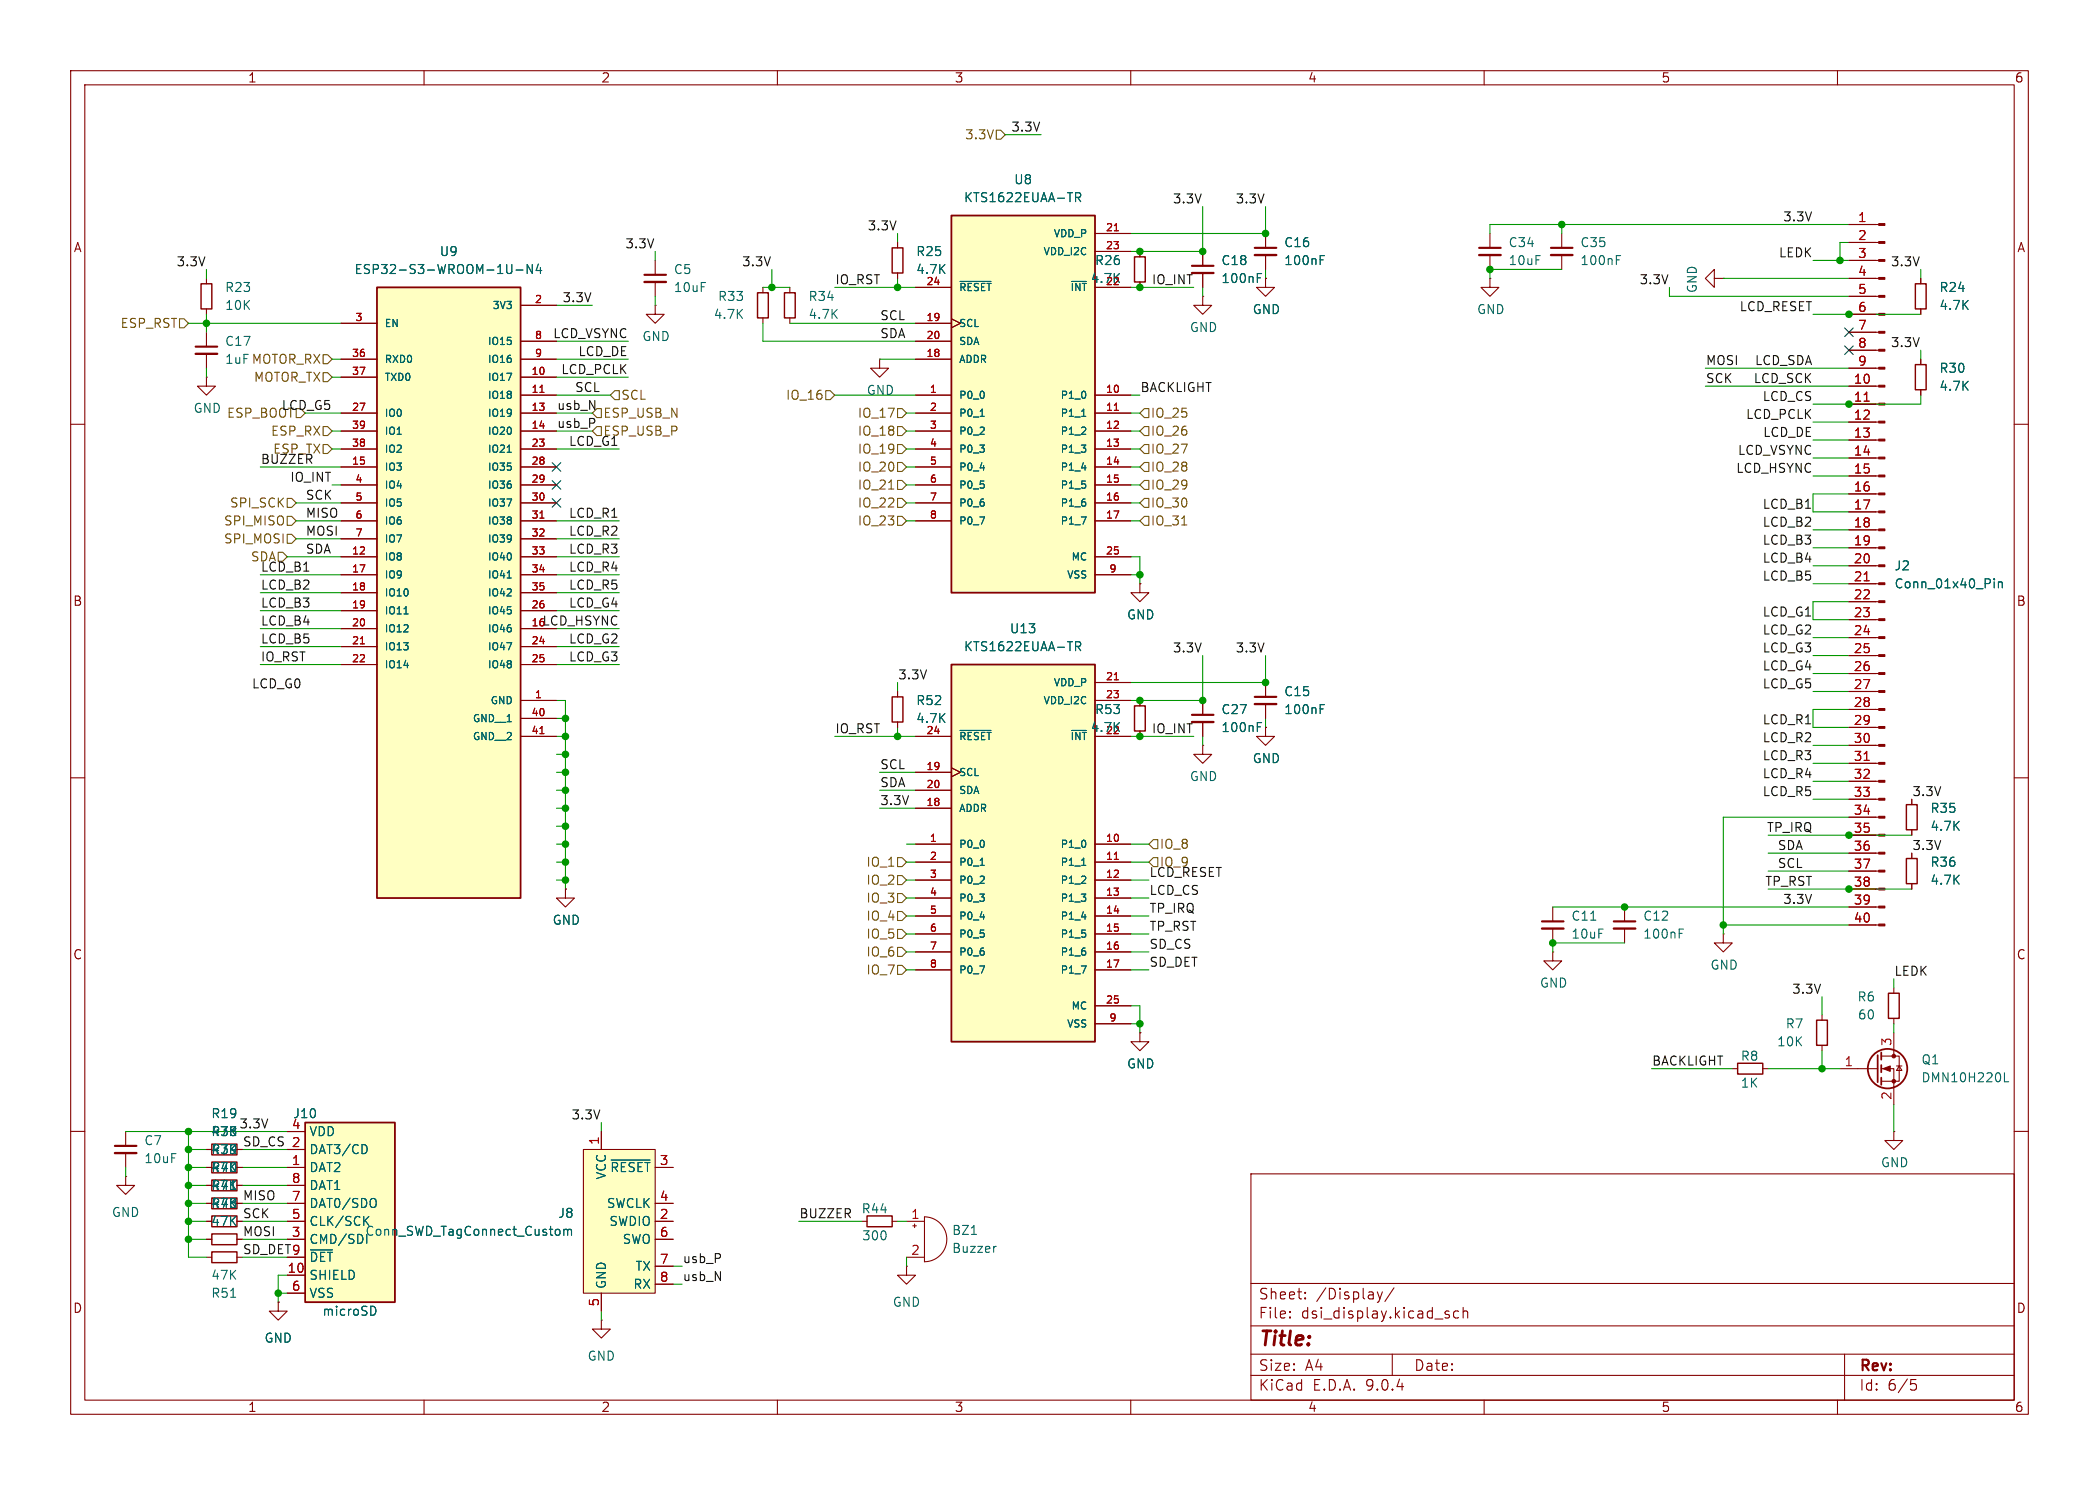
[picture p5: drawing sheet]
<svg xmlns="http://www.w3.org/2000/svg" width="297mm" height="210mm" viewBox="0 0 297 210" stroke-linecap="round" stroke-linejoin="round" font-family="sans-serif">
<g fill="none" stroke="#840000" stroke-width=".15">
<path d="M10 10h277v190h-277zM12 12h273v186h-273zM60 10v2M110 10v2M160 10v2M210 10v2M260 10v2M29.2 39.4v.7M92.7 36.8v2.1M92.7 39.9v2M179.1 39.4v1.2h1.2l-1.2 1.3-1.3-1.3h1.3M179.1 39.4h.1"/>
<path d="M179.1 33v2.1M179.1 36.1v2M29.2 43.7v.8M170.2 41.9v1.3h1.2l-1.2 1.3-1.3-1.3h1.3M170.2 41.9h.1M10 60h2M285 60h2M10 110h2M285 110h2M229.9 128.3v2M229.9 131.3v2.1M243.8 132.1v1.3h1.3l-1.3 1.2-1.2-1.2h1.2"/>
<path d="M243.8 132.1h.1M10 160h2M29.2 170.2h.8M29.2 177.8h.8M33.5 170.2h.8M33.5 177.8h.8M177 166h108v32h-108zM285 160h2M60 198v2M110 198v2M160 198v2M177 194.5h108"/>
<path d="M177 191.5h108M177 187.5h108M177 181.5h108M182.5 186.3h.1l-.1 .1M182.5 186.3v.1M182.5 185.5v.1M182.5 185.5h.1l-.1 .1M184.7 183.6v.1M184.7 183.6h-.1l.1 .1M184.7 182.8v.1M184.7 182.8h-.1l.1 .1M194.9 182.7l.3 1"/>
<path d="M195.2 183.7l-.1 .4-.2 .1M195.6 182.7l-.4 1M197 191.5v3M197.2 182.1l-1.2 2M204.7 185.9l.3 .1 .1 .2-.2 .2h-.3M204.7 185.4l.3 .1M206.4 185.5l-.4-.1-.3 .3v.4l.1 .2 .2 .1 .4-.1M207 185.5a.37 .37 0 0 1 .7 .1v.8M207 184.9v1.5M210 198v2M260 198v2M261 191.5v6.5"/>
<path d="M270.4 195.1h.7M270.5 195.7h.4l.3 .3v.3l-.2 .2-.5 .1"/>
</g>
<path d="M91.2 38.9h3M177.5 35.1h3.1M228.3 130.3h3.1" fill="none" stroke="#840000" stroke-width=".3"/>
<path d="M91.2 39.9h3M177.5 36.1h3.1M228.3 131.3h3.1" fill="none" stroke="#840000" stroke-width=".33"/>
<path d="M186.8 36.8h.4M186.8 36.1h.6M237.6 132h.4M237.6 131.4h.6M32.6 183.5h.8" fill="none" stroke="#006464" stroke-width=".15"/>
<path d="M28.4 40.1h1.6v3.6h-1.6zM30 169.4h3.5v1.5h-3.5zM30 177h3.5v1.6h-3.5z" fill="none" stroke="#840000" stroke-width=".2"/>
<path d="M134.6 94h20.3v53.3h-20.3z" fill="#ffffc2"/>
<path d="M134.6 94h20.3v53.3h-20.3z" fill="none" stroke="#840000" stroke-width=".25"/>
<g fill="none" stroke="#840000" stroke-width=".15">
<path d="M261.6 31.8h4.2M261.6 34.3h4.2M261.6 36.8h4.2M261.6 39.4h4.2M261.6 41.9h4.2M261.6 44.5h4.2M261.6 47h4.2M261.6 49.5h4.2M261.6 52.1h4.2M261.6 54.6h4.2M261.6 57.2h4.2M261.6 59.7h4.2"/>
<path d="M261.6 62.2h4.2M261.6 64.8h4.2M261.6 67.3h4.2M261.6 69.9h4.2M261.6 72.4h4.2M261.6 74.9h4.2M261.6 77.5h4.2M127 97.8v.8M154.9 96.5h5.1M154.9 99.1h5.1M261.6 80h4.2M261.6 82.6h4.2"/>
<path d="M261.6 85.1h4.2M261.6 87.6h4.2M261.6 90.2h4.2M261.6 92.7h4.2M261.6 95.3h4.2M261.6 97.8h4.2M127 102.1v.8M129.5 104.1h5.1M129.5 109.2h5.1M129.5 111.8h5.1M129.5 114.3h5.1M129.5 119.4h5.1"/>
<path d="M134.6 108.6l1.3 .6-1.3 .7M154.9 104.1h5.1M154.9 119.4h5.1M261.6 100.3h4.2M261.6 102.9h4.2M261.6 105.4h4.2M261.6 108h4.2M261.6 110.5h4.2M261.6 113h4.2M261.6 115.6h4.2M261.6 118.1h4.2M129.5 121.9h5.1"/>
<path d="M129.5 124.5h5.1M129.5 127h5.1M129.5 129.5h5.1M129.5 132.1h5.1M129.5 134.6h5.1M129.5 137.2h5.1M154.9 121.9h5.1M154.9 124.5h5.1M154.9 127h5.1M154.9 129.5h5.1M154.9 132.1h5.1M154.9 134.6h5.1"/>
<path d="M154.9 137.2h5.1M219.7 134.6v1.3h1.3l-1.3 1.3-1.3-1.3h1.3M219.7 134.6h.1M219.7 128.3v2M219.7 131.3v2.1M261.6 120.7h4.2M261.6 123.2h4.2M261.6 125.7h4.2M261.6 128.3h4.2M261.6 130.8h4.2M154.9 142.2h5.1M154.9 144.8h5.1"/>
<path d="M245.1 151.1h.8M249.4 151.1h.8M257.8 143.5v.8M257.8 147.8v.8M17.8 160v2.1M17.8 163.1v2M29.2 162.6h.8M33.5 162.6h.8"/>
</g>
<path d="M152.2 91.4h.6l.1-.2v-.3l-.2-.2h-.5v1.3M152.5 91.4l.4 .6M282.2 81.9v.1M282.2 82.3v.8M282.8 82.3v.8M282.8 82.4l.2-.1h.3v.8M135.8 103.3h4.4M151.6 103.3h2.1M138.7 122.4h.6M153 122.4h.6M225.1 130.1h.7" fill="none" stroke="#006464" stroke-width=".15"/>
<path d="M263.8 56.7h.7M157.7 96.1h.6M263.8 82.1h.7M263.8 107.5h.7M157.7 121.5h.6" fill="none" stroke="#a90000" stroke-width=".15"/>
<path d="M126.2 98.6h1.6v3.5h-1.6zM245.9 150.4h3.5v1.5h-3.5zM257 144.3h1.6v3.5h-1.6zM30 161.8h3.5v1.5h-3.5z" fill="none" stroke="#840000" stroke-width=".2"/>
<path d="M218.2 130.3h3M16.3 162.1h3" fill="none" stroke="#840000" stroke-width=".3"/>
<path d="M218.2 131.3h3M16.3 163.1h3" fill="none" stroke="#840000" stroke-width=".33"/>
<g fill="#840000" stroke="#840000" stroke-width=".15">
<path d="M265.8 31.6h.9v.3h-.9z"/>
<path d="M265.8 34.2h.9v.2h-.9z"/>
<path d="M265.8 36.7h.9v.3h-.9z"/>
<path d="M265.8 39.2h.9v.3h-.9z"/>
<path d="M265.8 41.8h.9v.2h-.9z"/>
<path d="M265.8 44.3h.9v.3h-.9z"/>
<path d="M265.8 46.9h.9v.2h-.9z"/>
<path d="M265.8 49.4h.9v.3h-.9z"/>
<path d="M265.8 51.9h.9v.3h-.9z"/>
<path d="M265.8 54.5h.9v.2h-.9z"/>
<path d="M265.8 57h.9v.3h-.9z"/>
<path d="M265.8 59.6h.9v.2h-.9z"/>
<path d="M265.8 62.1h.9v.3h-.9z"/>
<path d="M265.8 64.6h.9v.3h-.9z"/>
<path d="M265.8 67.2h.9v.2h-.9z"/>
<path d="M265.8 69.7h.9v.3h-.9z"/>
<path d="M265.8 72.3h.9v.2h-.9z"/>
<path d="M265.8 74.8h.9v.3h-.9z"/>
<path d="M265.8 77.3h.9v.3h-.9z"/>
<path d="M265.8 79.9h.9v.2h-.9z"/>
<path d="M265.8 82.4h.9v.3h-.9z"/>
<path d="M265.8 85h.9v.2h-.9z"/>
<path d="M265.8 87.5h.9v.3h-.9z"/>
<path d="M265.8 90h.9v.3h-.9z"/>
<path d="M265.8 92.6h.9v.2h-.9z"/>
<path d="M265.8 95.1h.9v.3h-.9z"/>
<path d="M265.8 97.7h.9v.2h-.9z"/>
<path d="M265.8 100.2h.9v.3h-.9z"/>
<path d="M265.8 102.7h.9v.3h-.9z"/>
<path d="M265.8 105.3h.9v.2h-.9z"/>
<path d="M265.8 107.8h.9v.3h-.9z"/>
<path d="M265.8 110.4h.9v.2h-.9z"/>
<path d="M265.8 112.9h.9v.3h-.9z"/>
<path d="M265.8 115.4h.9v.3h-.9z"/>
<path d="M265.8 118h.9v.2h-.9z"/>
<path d="M265.8 120.5h.9v.3h-.9z"/>
<path d="M265.8 123.1h.9v.2h-.9z"/>
<path d="M265.8 125.6h.9v.3h-.9z"/>
<path d="M265.8 128.1h.9v.3h-.9z"/>
<path d="M265.8 130.7h.9v.2h-.9z"/>
</g>
<path d="M82.5 162.6h10.2v20.3h-10.2z" fill="#ffffc2"/>
<g fill="none" stroke="#840000" stroke-width=".15">
<path d="M29.2 53.3v1.3h1.3l-1.3 1.3-1.3-1.3h1.3M29.2 53.3h.1M29.2 47v2M29.2 50v2.1M92.7 43.2v1.3h1.3l-1.3 1.2-1.3-1.2h1.3M92.7 43.2h.1M107.9 40.6v.8M107.9 45v.7M161.3 82.6v1.2h1.3l-1.3 1.3-1.3-1.3h1.3M161.3 82.6h.1M161.3 99.1v.7M161.3 103.4v.7"/>
<path d="M270.5 113v.8M270.5 117.3v.8M80 125.7v1.3h1.3l-1.3 1.3-1.3-1.3h1.3M80 125.7h.1M268 139.7v.8M270.5 120.7v.7M270.5 125v.7M260.3 151.1h5.4M266.2 149.4h2.5v3.5h-2.5M266.2 151.1h1.8v5.1M268 144v.8M268 146.1v3.3"/>
<path d="M268.4 150.7h.7M268.7 150.7l.4 .7h-.7zM17.8 166.4v1.2h1.2l-1.2 1.3-1.3-1.3h1.3M17.8 166.4h.1M29.2 172.7h.8M29.2 175.3h.8M29.2 167.6h.8M33.5 172.7h.8M33.5 175.3h.8M33.5 167.6h.8M82.5 162.6h10.2v20.3h-10.2zM85.1 160v2.6"/>
<path d="M92.7 165.1h2.5M92.7 170.2h2.5M92.7 172.7h2.5M92.7 175.3h2.5M92.7 179.1h2.5M268 160v1.3h1.2l-1.2 1.3-1.3-1.3h1.3M268 160h.1M85.1 186.7v1.3h1.3l-1.3 1.2-1.3-1.2h1.3M85.1 186.7h.1M85.1 182.9v2.5M92.7 181.6h2.5"/>
</g>
<path d="M283.6 151.7v1.3h.6M79.1 173.9l.1 .2v.4l-.1 .1M79.8 174l.3-.2 .2 .2M79.8 173.8v.9M80.3 174l.2-.2 .3 .1 .1 .8M80.3 174v.7M86.5 164.1h5.5" fill="none" stroke="#006464" stroke-width=".15"/>
<path d="M107.2 41.4h1.5v3.6h-1.5zM160.5 99.8h1.6v3.6h-1.6zM269.7 113.8h1.6v3.5h-1.6zM269.7 121.4h1.6v3.6h-1.6zM267.2 140.5h1.5v3.5h-1.5zM30 172h3.5v1.5h-3.5zM30 174.5h3.5v1.5h-3.5zM30 166.9h3.5v1.5h-3.5z" fill="none" stroke="#840000" stroke-width=".2"/>
<g fill="none" stroke="#840000" stroke-width=".25">
<path d="M265.7 149.2v3.8M266.2 148.8v1.1M266.2 150.6v1M266.2 152.4v1"/>
<circle cx="267.1" cy="151.1" r="2.79"/>
</g>
<g fill="#840000" stroke="#840000" stroke-width=".15">
<path d="M266.4 151.1l1.1-.4v.8z"/>
<circle cx="268" cy="149.4" r=".25"/>
<circle cx="268" cy="152.9" r=".25"/>
</g>
<path d="M27.7 49h3" fill="none" stroke="#840000" stroke-width=".3"/>
<path d="M27.7 50h3" fill="none" stroke="#840000" stroke-width=".33"/>
<path d="M43.2 158.8h12.7v25.4h-12.7z" fill="#ffffc2"/>
<path d="M43.2 158.8h12.7v25.4h-12.7z" fill="none" stroke="#840000" stroke-width=".25"/>
<g fill="none" stroke="#840000" stroke-width=".15">
<path d="M127 34.3v.8M127 38.6v.8M242.6 39.4v-1.3l-1.3 1.3 1.3 1.2v-1.2h1.2M243.8 39.4h.1M271.8 39.4v.7M111.8 40.6v.8M111.8 45v.7M124.5 50.8v1.3h1.2l-1.2 1.2-1.3-1.2h1.3M124.5 50.8h.1M271.8 43.7v.8M179.1 96.5v2.1M179.1 99.6v2"/>
<path d="M40.6 160h2.6M40.6 162.6h2.6M40.6 165.1h2.6M40.6 167.6h2.6M40.6 170.2h2.6M40.6 172.7h2.6M40.6 175.3h2.6M40.6 177.8h2.6M121.9 172.7h.8M126.2 172.7h.8M128.3 179.1v1.2h1.2l-1.2 1.3-1.3-1.3h1.3M128.3 179.1h.1"/>
<path d="M128.3 172.7h2.5M128.3 177.8h2.5M129.2 173.4h.5M129.4 173.1v.5M130.8 172.1a3.2 3.2 0 0 1 3.2 3.2 3.2 3.2 0 0 1-3.2 3.1zM39.4 184.2v1.2h1.2l-1.2 1.3-1.3-1.3h1.3M39.4 184.2h.1M40.6 180.3h2.6M40.6 182.9h2.6"/>
</g>
<path d="M186.8 99.6h.6M186.8 100.3h.4M43.9 176.8h3.1M51.7 172.6l.5 .7M51.7 161.9l.3 .5-.1 .4-.2 .3M52.2 172l-.7 .8M53 169.6a.9 .9 0 0 1 0 1.1M137.5 174.6h.7M141 176.3h-.3M52.8 184.7a.68 .68 0 0 1 .4 .7 .68 .68 0 0 1-.4 .6" fill="none" stroke="#006464" stroke-width=".15"/>
<path d="M126.2 35.1h1.6v3.5h-1.6zM111 41.4h1.5v3.6h-1.5zM271 40.1h1.5v3.6h-1.5zM122.7 172h3.5v1.5h-3.5z" fill="none" stroke="#840000" stroke-width=".2"/>
<path d="M177.5 98.6h3.1" fill="none" stroke="#840000" stroke-width=".3"/>
<path d="M177.5 99.6h3.1" fill="none" stroke="#840000" stroke-width=".33"/>
<path d="M134.6 30.5h20.3v53.3h-20.3z" fill="#ffffc2"/>
<path d="M134.6 30.5h20.3v53.3h-20.3z" fill="none" stroke="#840000" stroke-width=".25"/>
<g fill="none" stroke="#840000" stroke-width=".15">
<path d="M154.9 33h5.1M154.9 35.6h5.1M210.8 39.4v1.2h1.3l-1.3 1.3-1.3-1.3h1.3M210.8 39.4h.1M210.8 33v2.1M210.8 36.1v2M221 33v2.1M221 36.1v2M129.5 40.6h5.1M129.5 45.7h5.1M129.5 48.3h5.1M129.5 50.8h5.1"/>
<path d="M129.5 55.9h5.1M129.5 58.4h5.1M134.6 45.1l1.3 .6-1.3 .7M154.9 40.6h5.1M154.9 55.9h5.1M154.9 58.4h5.1M129.5 61h5.1M129.5 63.5h5.1M129.5 66h5.1M129.5 68.6h5.1M129.5 71.1h5.1M129.5 73.7h5.1"/>
<path d="M154.9 61h5.1M154.9 63.5h5.1M154.9 66h5.1M154.9 68.6h5.1M154.9 71.1h5.1M154.9 73.7h5.1M154.9 78.7h5.1M154.9 81.3h5.1M170.2 105.4v1.3h1.2l-1.2 1.3-1.3-1.3h1.3M170.2 105.4h.1M179.1 102.9v1.2h1.2l-1.2 1.3-1.3-1.3h1.3M179.1 102.9h.1"/>
<path d="M161.3 146.1v1.2h1.3l-1.3 1.3-1.3-1.3h1.3M161.3 146.1h.1"/>
</g>
<path d="M135.8 39.8h4.4M151.6 39.8h2.1M152.2 27.9h.6l.1-.2v-.3l-.2-.2h-.5v1.3M152.5 27.9l.4 .6M228.7 36.8h.4M228.7 36.1h.6M138.7 58.9h.6M153 58.9h.6" fill="none" stroke="#006464" stroke-width=".15"/>
<path d="M157.7 32.6h.6M157.7 58h.6" fill="none" stroke="#a90000" stroke-width=".15"/>
<path d="M209.3 35.1h3M219.5 35.1h3" fill="none" stroke="#840000" stroke-width=".3"/>
<path d="M209.3 36.1h3M219.5 36.1h3" fill="none" stroke="#840000" stroke-width=".33"/>
<path d="M53.3 40.6h20.4v86.4h-20.4z" fill="#ffffc2"/>
<path d="M53.3 40.6h20.4v86.4h-20.4z" fill="none" stroke="#840000" stroke-width=".25"/>
<g fill="none" stroke="#840000" stroke-width=".15">
<path d="M127 34.3v.8M127 38.6v.8M154.9 33h5.1M154.9 35.6h5.1M161.3 35.6v.7M161.3 39.9v.7M170.2 35.6v2M170.2 38.6v2M179.1 39.4h.1M179.1 33v2.1M179.1 36.1v2M261.6 31.8h3.8"/>
<path d="M261.6 34.3h3.8M261.6 36.8h3.8M261.6 39.4h3.8M271.8 39.4v.7M48.3 45.7h5M48.3 50.8h5M48.3 53.3h5M48.3 58.4h5M73.7 50.8h5M73.7 53.3h5M73.7 58.4h5M73.7 43.2h5"/>
<path d="M73.7 48.3h5M73.7 55.9h5M129.5 45.7h5.1M129.5 50.8h5.1M129.5 58.4h5.1M129.5 48.3h5.1M129.5 55.9h5.1M129.5 40.6h5.1M134.6 45.1l1.3 .6-1.3 .7M154.9 58.4h5.1M154.9 55.9h5.1M154.9 40.6h5.1"/>
<path d="M261.6 41.9h3.8M261.6 44.5h3.8M261.6 47h3.8M261.6 49.5h3.8M261.6 52.1h3.8M261.6 54.6h3.8M261.6 57.2h3.8M261.6 59.7h3.8M271.8 43.7v.8M271.8 50.8v.8M271.8 55.1v.8M48.3 61h5"/>
<path d="M48.3 63.5h5M48.3 66h5M48.3 68.6h5M48.3 71.1h5M48.3 73.7h5M48.3 76.2h5M48.3 78.7h5M73.7 61h5M73.7 63.5h5M73.7 66h5M73.7 68.6h5M73.7 71.1h5"/>
<path d="M73.7 73.7h5M73.7 76.2h5M73.7 78.7h5M129.5 61h5.1M129.5 63.5h5.1M129.5 66h5.1M129.5 68.6h5.1M129.5 71.1h5.1M129.5 73.7h5.1M154.9 61h5.1M154.9 63.5h5.1M154.9 66h5.1"/>
<path d="M154.9 68.6h5.1M154.9 71.1h5.1M154.9 73.7h5.1M154.9 78.7h5.1M261.6 62.2h3.8M261.6 64.8h3.8M261.6 67.3h3.8M261.6 69.9h3.8M261.6 72.4h3.8M261.6 74.9h3.8M261.6 77.5h3.8M48.3 81.3h5"/>
<path d="M48.3 83.8h5M48.3 86.4h5M48.3 88.9h5M48.3 91.4h5M48.3 94h5M73.7 81.3h5M73.7 83.8h5M73.7 86.4h5M73.7 88.9h5M73.7 91.4h5M73.7 94h5M73.7 99.1h5"/>
<path d="M127 97.8v.8M154.9 81.3h5.1M154.9 99.1h5.1M154.9 96.5h5.1M161.3 82.6h.1M161.3 99.1v.7M170.2 99.1v2M179.1 96.5v2.1M179.1 99.6v2M261.6 80h3.8M261.6 82.6h3.8M261.6 85.1h3.8"/>
<path d="M261.6 87.6h3.8M261.6 90.2h3.8M261.6 92.7h3.8M261.6 95.3h3.8M261.6 97.8h3.8M73.7 101.6h5M73.7 104.1h5M127 102.1v.8M129.5 104.1h5.1M129.5 109.2h5.1M129.5 111.8h5.1M129.5 114.3h5.1"/>
<path d="M129.5 119.4h5.1M134.6 108.6l1.3 .6-1.3 .7M154.9 104.1h5.1M154.9 119.4h5.1M161.3 103.4v.7M170.2 102.1v2M179.1 102.9h.1M261.6 100.3h3.8M261.6 102.9h3.8M261.6 105.4h3.8M261.6 108h3.8M261.6 110.5h3.8"/>
<path d="M261.6 113h3.8M261.6 115.6h3.8M261.6 118.1h3.8M270.5 113v.8M270.5 117.3v.8M80 125.7h.1M129.5 121.9h5.1M129.5 124.5h5.1M129.5 127h5.1M129.5 129.5h5.1M129.5 132.1h5.1M129.5 134.6h5.1"/>
<path d="M129.5 137.2h5.1M154.9 121.9h5.1M154.9 124.5h5.1M154.9 127h5.1M154.9 129.5h5.1M154.9 132.1h5.1M154.9 134.6h5.1M154.9 137.2h5.1M261.6 120.7h3.8M261.6 123.2h3.8M261.6 125.7h3.8M261.6 128.3h3.8"/>
<path d="M261.6 130.8h3.8M270.5 120.7v.7M270.5 125v.7M154.9 142.2h5.1M154.9 144.8h5.1M161.3 146.1h.1M29.2 165.1h.8M29.2 170.2h.8M29.2 172.7h.8M29.2 175.3h.8M29.2 162.6h.8M29.2 167.6h.8"/>
<path d="M33.5 165.1h.8M33.5 170.2h.8M33.5 172.7h.8M33.5 175.3h.8M33.5 162.6h.8M33.5 167.6h.8M40.6 165.1h2.6M40.6 170.2h2.6M40.6 172.7h2.6M40.6 175.3h2.6M40.6 160h2.6M40.6 162.6h2.6"/>
<path d="M40.6 167.6h2.6M40.6 177.8h2.6M85.1 160v2.6M92.7 165.1h2.5M92.7 170.2h2.5M92.7 172.7h2.5M92.7 175.3h2.5M92.7 179.1h2.5M39.4 184.2h.1M40.6 180.3h2.6M40.6 182.9h2.6M85.1 182.9v2.5"/>
<path d="M92.7 181.6h2.5"/>
</g>
<g fill="none" stroke="#006464" stroke-width=".15">
<path d="M72.4 37.4v1l-.1 .2M73 38.2h1M75.3 37.4v1.3l-.7-1.3v1.3M76.2 37.3l-.3 1h.8M76.5 37.8v.9M135.8 39.8h4.4M151.6 39.8h2.1M152.2 27.9h.6l.1-.2v-.3l-.2-.2h-.5v1.3M152.5 27.9l.4 .6M177.9 39.3h.4M177.9 38.7h.6M186.8 36.8h.4"/>
<path d="M186.8 36.1h.6M138.7 58.9h.6M153 58.9h.6M71.8 64h.6M57.2 86.8h.5M71.8 81.7h.6M152.2 91.4h.6l.1-.2v-.3l-.2-.2h-.5v1.3M152.5 91.4l.4 .6M186.8 99.6h.6M282.2 81.9v.1M282.2 82.3v.8M282.8 82.3v.8"/>
<path d="M282.8 82.4l.2-.1h.3v.8M135.8 103.3h4.4M151.6 103.3h2.1M177.9 102.8h.4M177.9 102.2h.6M186.8 100.3h.4M138.7 122.4h.6M153 122.4h.6M43.9 176.8h3.1M51.7 172.6l.5 .7M51.7 161.9l.3 .5-.1 .4-.2 .3M52.2 172l-.7 .8"/>
<path d="M53 169.6a.9 .9 0 0 1 0 1.1M79.1 173.9l.1 .2v.4l-.1 .1M79.8 174l.3-.2 .2 .2M79.8 173.8v.9M80.3 174l.2-.2 .3 .1 .1 .8M80.3 174v.7M86.5 164.1h5.5M52.8 184.7a.68 .68 0 0 1 .4 .7 .68 .68 0 0 1-.4 .6"/>
</g>
<path d="M157.7 32.6h.6M76.4 55.5h.6M157.7 58h.6M263.8 56.7h.7M76.4 73.3h.6M51 91.1h.6M157.7 96.1h.6M263.8 82.1h.7M76.4 103.8h.6M263.8 107.5h.7M157.7 121.5h.6" fill="none" stroke="#a90000" stroke-width=".15"/>
<path d="M160.5 36.3h1.6v3.6h-1.6zM271 51.6h1.5v3.5h-1.5zM30 164.3h3.5v1.6h-3.5z" fill="none" stroke="#840000" stroke-width=".2"/>
<path d="M168.7 37.6h3M168.7 101.1h3" fill="none" stroke="#840000" stroke-width=".3"/>
<path d="M168.7 38.6h3M168.7 102.1h3" fill="none" stroke="#840000" stroke-width=".33"/>
<g fill="none" stroke="#725600" stroke-width=".15">
<path d="M141 18.4h.6l.6 .7-.6 .6h-.6zM25.4 45.1h.6l.7 .6-.7 .7h-.6zM41.9 57.8h.6l.7 .6-.7 .7h-.6zM45.7 52.7h.7l.6 .6-.6 .7h-.7zM45.7 50.2h.7l.6 .6-.6 .6h-.7zM84.5 57.8h.6v1.3h-.6l-.7-.7zM87 55.2h.6v1.3h-.6l-.6-.6zM116.8 55.2h.7l.6 .7-.6 .6h-.7zM127 57.8h.6l.7 .6-.7 .7h-.6zM161.9 57.8h.7v1.3h-.7l-.6-.7zM39.4 78.1h.6l.6 .6-.6 .7h-.6zM40.6 70.5h.7l.6 .6-.6 .7h-.7z"/>
<path d="M40.6 73h.7l.6 .7-.6 .6h-.7zM40.6 75.6h.7l.6 .6-.6 .6h-.7zM45.7 62.9h.7l.6 .6-.6 .6h-.7zM45.7 60.3h.7l.6 .7-.6 .6h-.7zM84.5 60.3h.6v1.3h-.6l-.7-.6zM125.7 69.2h.8M127 62.9h.6l.7 .6-.7 .6h-.6zM127 65.4h.6l.7 .6-.7 .7h-.6zM127 67.9h.6l.7 .7-.7 .6h-.6zM127 60.3h.6l.7 .7-.7 .6h-.6zM127 70.5h.6l.7 .6-.7 .7h-.6zM127 73h.6l.7 .7-.7 .6h-.6z"/>
<path d="M161.9 65.4h.7v1.3h-.7l-.6-.7zM161.9 62.9h.7v1.2h-.7l-.6-.6zM161.9 60.3h.7v1.3h-.7l-.6-.6zM161.9 73h.7v1.3h-.7l-.6-.6zM161.9 70.5h.7v1.3h-.7l-.6-.7zM161.9 67.9h.7v1.3h-.7l-.6-.6zM167.2 74.2h.7M163.2 118.7h.6v1.3h-.6l-.6-.6zM127 121.3h.6l.7 .6-.7 .7h-.6zM127 123.8h.6l.7 .7-.7 .6h-.6zM127 126.4h.6l.7 .6-.7 .6h-.6zM127 128.9h.6l.7 .6-.7 .7h-.6z"/>
<path d="M127 134h.6l.7 .6-.7 .7h-.6zM127 136.5h.6l.7 .7-.7 .6h-.6zM127 131.4h.6l.7 .7-.7 .6h-.6zM163.2 121.3h.6v1.3h-.6l-.6-.7z"/>
</g>
<g fill="none" stroke="#009600" stroke-width=".15">
<path d="M142.2 19.1h5.1M29.2 38.1v1.3M92.7 35.6v1.2M109.2 38.1v2.5M127 33v1.3M127 39.4v1.2M170.2 29.2v6.4h-10.2M179.1 29.2v3.8h-19.1M179.1 38.1v1.3M221 31.8v1.2M221 38.1h-10.2v1.3M243.8 39.4h17.8"/>
<path d="M256.5 36.8h5.1M261.6 34.3h-1.3v2.5M261.6 31.8h-50.8v1.2M271.8 38.1v1.3M26.7 45.7h21.6M29.2 44.5v2.5M29.2 52.1v1.2M43.2 58.4h5.1M47 53.3h1.3M47 50.8h1.3M78.7 55.9h7.7M78.7 43.2h5.1"/>
<path d="M78.7 48.3h10.2M78.7 58.4h5.1M78.7 53.3h10.2M78.7 50.8h10.2M92.7 41.9v1.3M107.9 45.7v2.6h21.6M107.9 40.6h3.9M111.8 45.7h17.7M118.1 55.9h11.4M118.1 40.6h11.4M124.5 50.8h5M128.3 58.4h1.2"/>
<path d="M160 55.9h1.3M160 58.4h1.3M160 40.6h8.9M170.2 40.6v1.3M236.2 40.6v1.3h25.4M241.3 54.6h20.3M241.3 52.1h20.3M256.5 59.7h5.1M256.5 44.5h15.3M271.8 55.9v1.3h-15.3M271.8 49.5v1.3M36.8 66h11.5"/>
<path d="M40.6 78.7h7.7M41.9 76.2h6.4M41.9 73.7h6.4M41.9 71.1h6.4M47 68.6h1.3M47 63.5h1.3M47 61h1.3M78.7 63.5h8.9M78.7 61h5.1M78.7 78.7h8.9M78.7 76.2h8.9M78.7 73.7h8.9"/>
<path d="M128.3 68.6h1.2M128.3 63.5h1.2M128.3 61h1.2M128.3 73.7h1.2M128.3 66h1.2M128.3 71.1h1.2M160 68.6h1.3M160 63.5h1.3M160 61h1.3M160 78.7h1.3v3.9M160 73.7h1.3M160 66h1.3"/>
<path d="M160 71.1h1.3M256.5 64.8h5.1M256.5 62.2h5.1M256.5 67.3h5.1M256.5 74.9h5.1M256.5 77.5h5.1M261.6 69.9h-5.1v2.5h5.1M36.8 81.3h11.5M36.8 83.8h11.5M36.8 86.4h11.5M36.8 94h11.5M36.8 91.4h11.5"/>
<path d="M36.8 88.9h11.5M78.7 81.3h8.9M78.7 83.8h8.9M78.7 86.4h8.9M78.7 94h8.9M78.7 91.4h8.9M78.7 88.9h8.9M78.7 99.1h1.3v26.6M127 96.5v1.3M160 81.3h1.3M170.2 92.7v6.4h-10.2M179.1 92.7v3.8h-19.1"/>
<path d="M256.5 90.2h5.1M256.5 82.6h5.1M256.5 92.7h5.1M256.5 80h5.1M256.5 97.8h5.1M256.5 95.3h5.1M261.6 85.1h-5.1v2.5h5.1M78.7 106.7h1.3M78.7 104.1h1.3M78.7 111.8h1.3M78.7 109.2h1.3M78.7 114.3h1.3"/>
<path d="M78.7 119.4h1.3M78.7 116.8h1.3M78.7 101.6h1.3M118.1 104.1h11.4M124.5 111.8h5M124.5 109.2h5M124.5 114.3h5M127 102.9v1.2M128.3 119.4h1.2M160 104.1h8.9M160 119.4h2.6M170.2 104.1v1.3"/>
<path d="M179.1 101.6v1.3M250.2 118.1h20.3M256.5 110.5h5.1M256.5 108h5.1M256.5 105.4h5.1M256.5 113h5.1M261.6 100.3h-5.1v2.6h5.1M261.6 115.6h-17.8v16.5M78.7 121.9h1.3M78.7 124.5h1.3M128.3 137.2h1.2M128.3 121.9h1.2"/>
<path d="M128.3 132.1h1.2M128.3 134.6h1.2M128.3 129.5h1.2M128.3 124.5h1.2M128.3 127h1.2M160 137.2h2.6M160 121.9h2.6M160 132.1h2.6M160 134.6h2.6M160 129.5h2.6M160 124.5h2.6M160 127h2.6"/>
<path d="M219.7 128.3h41.9M229.9 133.4h-10.2v1.2M243.8 130.8h17.8M250.2 123.2h11.4M250.2 120.7h11.4M250.2 125.7h20.3M268 138.4v1.3M85.1 158.8v1.2M160 144.8h1.3M160 142.2h1.3v3.9M233.7 151.1h11.4M250.2 151.1h10.1"/>
<path d="M257.8 141v2.5M257.8 148.6v2.5M268 144.8v1.3M268 156.2v3.8M17.8 160h22.8M17.8 165.1v1.3M26.7 160v17.8h2.5M26.7 175.3h2.5M26.7 170.2h2.5M26.7 167.6h2.5M26.7 162.6h2.5M26.7 165.1h2.5"/>
<path d="M26.7 172.7h2.5M34.3 175.3h6.3M34.3 170.2h6.3M34.3 177.8h6.3M34.3 167.6h6.3M34.3 162.6h6.3M34.3 165.1h6.3M34.3 172.7h6.3M95.2 179.1h1.3M113 172.7h8.9M127 172.7h1.3M128.3 177.8v1.3"/>
<path d="M39.4 182.9h1.2M40.6 180.3h-1.2v3.9M85.1 185.4v1.3M95.2 181.6h1.3"/>
</g>
<path d="M261 48.9l1.2 1.2M261 46.4l1.2 1.2M262.2 48.9l-1.2 1.2M262.2 46.4l-1.2 1.2M78.1 68l1.2 1.2M78.1 70.5l1.2 1.2M78.1 65.4l1.2 1.2M79.3 68l-1.2 1.2M79.3 70.5l-1.2 1.2M79.3 65.4l-1.2 1.2" fill="none" stroke="#000084" stroke-width=".15"/>
<g fill="#009600" stroke="#009600" stroke-width=".15">
<circle cx="261.6" cy="118.1" r=".46"/>
<circle cx="261.6" cy="125.7" r=".46"/>
<circle cx="243.8" cy="130.8" r=".46"/>
<circle cx="257.8" cy="151.1" r=".46"/>
<circle cx="229.9" cy="128.3" r=".46"/>
<circle cx="219.7" cy="133.4" r=".46"/>
<circle cx="261.6" cy="57.2" r=".46"/>
<circle cx="260.3" cy="36.8" r=".46"/>
<circle cx="261.6" cy="44.5" r=".46"/>
<circle cx="221" cy="31.8" r=".46"/>
<circle cx="80" cy="114.3" r=".46"/>
<circle cx="80" cy="109.2" r=".46"/>
<circle cx="80" cy="111.8" r=".46"/>
<circle cx="80" cy="106.7" r=".46"/>
<circle cx="80" cy="104.1" r=".46"/>
<circle cx="80" cy="124.5" r=".46"/>
<circle cx="80" cy="116.8" r=".46"/>
<circle cx="80" cy="121.9" r=".46"/>
<circle cx="80" cy="119.4" r=".46"/>
<circle cx="80" cy="101.6" r=".46"/>
<circle cx="26.7" cy="172.7" r=".46"/>
<circle cx="26.7" cy="175.3" r=".46"/>
<circle cx="26.7" cy="167.6" r=".46"/>
<circle cx="26.7" cy="170.2" r=".46"/>
<circle cx="26.7" cy="162.6" r=".46"/>
<circle cx="26.7" cy="160" r=".46"/>
<circle cx="39.4" cy="182.9" r=".46"/>
<circle cx="26.7" cy="165.1" r=".46"/>
<circle cx="29.2" cy="45.7" r=".46"/>
<circle cx="210.8" cy="38.1" r=".46"/>
<circle cx="179.1" cy="33" r=".46"/>
<circle cx="161.3" cy="40.6" r=".46"/>
<circle cx="161.3" cy="35.6" r=".46"/>
<circle cx="170.2" cy="35.6" r=".46"/>
<circle cx="179.1" cy="96.5" r=".46"/>
<circle cx="170.2" cy="99.1" r=".46"/>
<circle cx="161.3" cy="104.1" r=".46"/>
<circle cx="161.3" cy="144.8" r=".46"/>
<circle cx="127" cy="40.6" r=".46"/>
<circle cx="109.2" cy="40.6" r=".46"/>
<circle cx="127" cy="104.1" r=".46"/>
<circle cx="161.3" cy="99.1" r=".46"/>
<circle cx="161.3" cy="81.3" r=".46"/>
</g>
<text font-size="2.8" fill="#840000" x="178" y="190.9">Title:</text>
<g font-size="2.1" fill="#840000">
<text x="178" y="184">Sheet:</text>
<text x="186.2" y="184">/Display/</text>
<text x="178" y="186.7">File:</text>
<text x="184.1" y="186.7">dsi_display.kicad_sch</text>
<text x="178" y="196.9">KiCad</text>
<text x="178" y="194.1">Size:</text>
<text x="184.7" y="194.1">A4</text>
<text x="185.7" y="196.9">E.D.A.</text>
<text x="193.3" y="196.9">9.0.4</text>
<text x="200" y="194.1">Date:</text>
<text x="263" y="194.3">Rev:</text>
<text x="263" y="196.9">Id:</text>
<text x="267.1" y="196.9">6/5</text>
</g>
<g font-size="1.8" fill="#840000">
<text x="35" y="11.9">1</text>
<text x="85" y="11.9">2</text>
<text x="135" y="11.9">3</text>
<text x="185" y="11.9">4</text>
<text x="235" y="11.9">5</text>
<text x="285" y="11.9">6</text>
<text x="10.3" y="35.9">A</text>
<text x="285.3" y="35.9">A</text>
<text x="10.3" y="85.9">B</text>
<text x="285.3" y="85.9">B</text>
<text x="10.3" y="135.9">C</text>
<text x="285.3" y="135.9">C</text>
<text x="10.3" y="185.9">D</text>
<text x="285.3" y="185.9">D</text>
<text x="35" y="199.9">1</text>
<text x="85" y="199.9">2</text>
<text x="135" y="199.9">3</text>
<text x="185" y="199.9">4</text>
<text x="235" y="199.9">5</text>
<text x="285" y="199.9">6</text>
</g>
<g font-size="1.8" fill="#725600">
<text x="136.5" y="19.9">3.3V</text>
<text x="17" y="46.6">ESP_RST</text>
<text x="31.8" y="51.7">1uF MOTOR_RX</text>
<text x="32" y="59.3">ESP_BOOT</text>
<text x="35.8" y="54.2">MOTOR_TX</text>
<text x="85.3" y="59.3">ESP_USB_N</text>
<text x="87.8" y="56.7">SCL</text>
<text x="111.1" y="56.7">IO_16</text>
<text x="121.3" y="59.3">IO_17</text>
<text x="162.8" y="59.3">IO_25</text>
<text x="38.3" y="61.8">ESP_RX</text>
<text x="38.6" y="64.4">ESP_TX</text>
<text x="85.3" y="61.8">ESP_USB_P</text>
<text x="121.3" y="64.4">IO_19</text>
<text x="121.3" y="61.8">IO_18</text>
<text x="162.8" y="64.4">IO_27</text>
<text x="162.8" y="61.8">IO_26</text>
<text x="32.4" y="72">SPI_SCK</text>
<text x="121.3" y="66.9">IO_20</text>
<text x="121.3" y="69.4">IO_21</text>
<text x="121.3" y="72">IO_22</text>
<text x="162.8" y="66.9">IO_28</text>
<text x="162.8" y="72">IO_30</text>
<text x="162.8" y="69.4">IO_29</text>
<text x="31.6" y="74.5">SPI_MISO</text>
<text x="31.6" y="77.1">SPI_MOSI</text>
<text x="121.3" y="74.5">IO_23</text>
<text x="162.8" y="74.5">IO_31</text>
<text x="122.5" y="122.8">IO_1</text>
<text x="122.5" y="125.3">IO_2</text>
<text x="164" y="120.2">IO_8</text>
<text x="122.5" y="127.9">IO_3</text>
<text x="122.5" y="130.4">IO_4</text>
<text x="122.5" y="135.5">IO_6</text>
<text x="122.5" y="132.9">IO_5</text>
<text x="122.5" y="138">IO_7</text>
</g>
<g font-size="1.8" fill="#0f0f0f">
<text x="143" y="18.7">3.3V</text>
<text x="165.9" y="28.9">3.3V</text>
<text x="174.8" y="28.9">3.3V</text>
<text x="88.4" y="35.2">3.3V</text>
<text x="122.7" y="32.7">3.3V</text>
<text x="252.2" y="31.4">3.3V</text>
<text x="24.9" y="37.8">3.3V</text>
<text x="104.9" y="37.8">3.3V</text>
<text x="118.1" y="40.3">IO_RST</text>
<text x="162.9" y="40.3">IO_INT</text>
<text x="231.9" y="40.3">3.3V</text>
<text x="251.6" y="36.5">LEDK</text>
<text x="267.5" y="37.8">3.3V</text>
<text x="78.2" y="47.9">LCD_VSYNC</text>
<text x="79.5" y="42.8">3.3V</text>
<text x="124.5" y="45.4">SCL</text>
<text x="124.5" y="47.9">SDA</text>
<text x="246.1" y="44.1">LCD_RESET</text>
<text x="79.3" y="53">LCD_PCLK</text>
<text x="81.7" y="50.5">LCD_DE</text>
<text x="241.3" y="51.7">MOSI</text>
<text x="248.2" y="51.7">LCD_SDA</text>
<text x="267.5" y="49.2">3.3V</text>
<text x="39.8" y="58.1">LCD_G5</text>
<text x="78.7" y="58.1">usb_N</text>
<text x="81.3" y="55.5">SCL</text>
<text x="161.3" y="55.5">BACKLIGHT</text>
<text x="241.3" y="54.3">SCK</text>
<text x="247" y="59.3">LCD_PCLK</text>
<text x="248.1" y="54.3">LCD_SCK</text>
<text x="249.3" y="56.8">LCD_CS</text>
<text x="36.8" y="65.7">BUZZER</text>
<text x="78.7" y="60.6">usb_P</text>
<text x="80.4" y="63.2">LCD_G1</text>
<text x="245.8" y="64.4">LCD_VSYNC</text>
<text x="249.4" y="61.9">LCD_DE</text>
<text x="41" y="68.2">IO_INT</text>
<text x="43.2" y="70.8">SCK</text>
<text x="245.6" y="67">LCD_HSYNC</text>
<text x="43.2" y="75.9">MOSI</text>
<text x="43.2" y="73.3">MISO</text>
<text x="80.4" y="73.3">LCD_R1</text>
<text x="80.4" y="75.9">LCD_R2</text>
<text x="249.3" y="74.6">LCD_B2</text>
<text x="249.3" y="72">LCD_B1</text>
<text x="249.3" y="77.1">LCD_B3</text>
<text x="35.4" y="79.6">SDA</text>
<text x="36.8" y="80.9">LCD_B1</text>
<text x="36.8" y="83.5">LCD_B2</text>
<text x="43.2" y="78.4">SDA</text>
<text x="80.4" y="83.5">LCD_R5</text>
<text x="80.4" y="80.9">LCD_R4</text>
<text x="80.4" y="78.4">LCD_R3</text>
<text x="249.3" y="82.2">LCD_B5</text>
<text x="249.3" y="79.7">LCD_B4</text>
<text x="36.8" y="88.6">LCD_B4</text>
<text x="36.8" y="86">LCD_B3</text>
<text x="76.7" y="88.6">LCD_HSYNC</text>
<text x="80.4" y="86">LCD_G4</text>
<text x="249.3" y="89.8">LCD_G2</text>
<text x="249.3" y="87.3">LCD_G1</text>
<text x="36.8" y="93.6">IO_RST</text>
<text x="36.8" y="91.1">LCD_B5</text>
<text x="80.4" y="93.6">LCD_G3</text>
<text x="80.4" y="91.1">LCD_G2</text>
<text x="165.9" y="92.4">3.3V</text>
<text x="174.8" y="92.4">3.3V</text>
<text x="249.3" y="92.4">LCD_G3</text>
<text x="249.3" y="94.9">LCD_G4</text>
<text x="35.6" y="97.4">LCD_G0</text>
<text x="127" y="96.2">3.3V</text>
<text x="249.3" y="97.4">LCD_G5</text>
<text x="118.1" y="103.8">IO_RST</text>
<text x="162.9" y="103.8">IO_INT</text>
<text x="249.3" y="107.6">LCD_R3</text>
<text x="249.3" y="102.5">LCD_R1</text>
<text x="249.3" y="105.1">LCD_R2</text>
<text x="124.5" y="111.4">SDA</text>
<text x="124.5" y="108.9">SCL</text>
<text x="124.5" y="114">3.3V</text>
<text x="249.3" y="110.1">LCD_R4</text>
<text x="249.3" y="112.7">LCD_R5</text>
<text x="270.5" y="112.7">3.3V</text>
<text x="249.9" y="117.8">TP_IRQ</text>
<text x="162.6" y="124.1">LCD_RESET</text>
<text x="164" y="122.8">IO_9</text>
<text x="249.7" y="125.4">TP_RST</text>
<text x="251.5" y="120.3">SDA</text>
<text x="251.5" y="122.8">SCL</text>
<text x="270.5" y="120.3">3.3V</text>
<text x="162.6" y="131.7">TP_RST</text>
<text x="162.6" y="129.2">TP_IRQ</text>
<text x="162.6" y="126.7">LCD_CS</text>
<text x="252.2" y="127.9">3.3V</text>
<text x="162.6" y="136.8">SD_DET</text>
<text x="162.6" y="134.3">SD_CS</text>
<text x="253.5" y="140.6">3.3V</text>
<text x="268" y="138.1">LEDK</text>
<text x="233.7" y="150.8">BACKLIGHT</text>
<text x="33.8" y="159.7">3.3V</text>
<text x="80.8" y="158.4">3.3V</text>
<text x="34.3" y="162.2">SD_CS 2</text>
<text x="34.3" y="172.4">SCK</text>
<text x="34.3" y="169.8">MISO</text>
<text x="113" y="172.4">BUZZER</text>
<text x="34.3" y="174.9">MOSI</text>
<text x="34.3" y="177.5">SD_DET9</text>
<text x="96.5" y="178.7">usb_P</text>
<text x="96.5" y="181.3">usb_N</text>
</g>
<g font-size="1.8" fill="#006464">
<text x="136.3" y="28.8">KTS1622EUAA-TR</text>
<text x="143.4" y="26.3">U8</text>
<text x="181.6" y="35.2">C16</text>
<text x="213.4" y="35.2">C34</text>
<text x="223.5" y="35.2">C35</text>
<text x="31.8" y="41.5">R23</text>
<text x="50.1" y="39">ESP32-S3-WROOM-1U-N4</text>
<text x="62.1" y="36.4">U9</text>
<text x="95.3" y="39">C5</text>
<text x="95.3" y="41.5">10uF</text>
<text x="129.5" y="36.4">R25</text>
<text x="129.5" y="39">4.7K</text>
<text x="154.2" y="40.2">4.7K</text>
<text x="154.8" y="37.7">R26</text>
<text x="172.7" y="40.2">100nF</text>
<text x="172.7" y="37.7">C18</text>
<text x="181.6" y="37.7">100nF</text>
<text x="213.4" y="37.7">10uF</text>
<text x="223.5" y="37.7">100nF</text>
<text x="240.3" y="41.5" transform="rotate(-90 240.3 41.5)">GND</text>
<text x="274.3" y="41.5">R24</text>
<text x="31.8" y="44">10K</text>
<text x="100.9" y="45.3">4.7K</text>
<text x="101.5" y="42.8">R33</text>
<text x="114.3" y="42.8">R34</text>
<text x="114.3" y="45.3">4.7K</text>
<text x="168.3" y="47.2">GND</text>
<text x="177.2" y="44.6">GND</text>
<text x="208.9" y="44.6">GND</text>
<text x="274.3" y="44">4.7K</text>
<text x="31.8" y="49.1">C17</text>
<text x="90.8" y="48.4">GND</text>
<text x="274.3" y="52.9">R30</text>
<text x="27.3" y="58.6">GND</text>
<text x="122.6" y="56.1">GND</text>
<text x="274.3" y="55.5">4.7K</text>
<text x="268" y="80.9">J2</text>
<text x="268" y="83.4">Conn_01x40_Pin</text>
<text x="142.8" y="89.8">U13</text>
<text x="159.4" y="87.8">GND</text>
<text x="136.3" y="92.3">KTS1622EUAA-TR</text>
<text x="129.5" y="99.9">R52</text>
<text x="154.8" y="101.2">R53</text>
<text x="172.7" y="101.2">C27</text>
<text x="181.6" y="101.2">100nF</text>
<text x="181.6" y="98.7">C15</text>
<text x="129.5" y="102.5">4.7K</text>
<text x="154.2" y="103.7">4.7K</text>
<text x="172.7" y="103.7">100nF</text>
<text x="168.3" y="110.7">GND</text>
<text x="177.2" y="108.1">GND</text>
<text x="273.1" y="115.2">R35</text>
<text x="273.1" y="117.7">4.7K</text>
<text x="273.1" y="122.8">R36</text>
<text x="273.1" y="125.3">4.7K</text>
<text x="78.1" y="131">GND</text>
<text x="222.3" y="130.4">C11</text>
<text x="232.4" y="130.4">C12</text>
<text x="222.3" y="132.9">10uF</text>
<text x="232.4" y="132.9">100nF</text>
<text x="241.9" y="137.3">GND</text>
<text x="217.8" y="139.9">GND</text>
<text x="262.7" y="141.8">R6</text>
<text x="251.4" y="148.2">10K</text>
<text x="252.6" y="145.6">R7</text>
<text x="262.8" y="144.4">60</text>
<text x="159.4" y="151.3">GND</text>
<text x="246.2" y="150.2">R8</text>
<text x="246.2" y="154">1K</text>
<text x="271.8" y="150.7">Q1</text>
<text x="271.8" y="153.3">DMN10H220L</text>
<text x="29.8" y="158.3">R19</text>
<text x="29.8" y="160.9">R38</text>
<text x="41.4" y="158.3">J10</text>
<text x="43.7" y="160.9">VDD</text>
<text x="20.3" y="162.2">C7</text>
<text x="20.3" y="164.7">10uF</text>
<text x="29.8" y="163.4">R39</text>
<text x="29.8" y="166">47K</text>
<text x="43.7" y="163.4">DAT3/CD</text>
<text x="43.7" y="166">DAT2</text>
<text x="86" y="166.9" transform="rotate(-90 86 166.9)">VCC</text>
<text x="86.3" y="166">~{RESET}</text>
<text x="266.1" y="165.3">GND</text>
<text x="15.7" y="172.3">GND</text>
<text x="29.8" y="168.5">47K</text>
<text x="29.8" y="168.5">R41</text>
<text x="29.8" y="171">R48</text>
<text x="29.8" y="173.6">47K</text>
<text x="43.7" y="168.5">DAT1</text>
<text x="43.7" y="171">DAT0/SDO</text>
<text x="43.7" y="173.6">CLK/SCK</text>
<text x="78.9" y="172.4">J8</text>
<text x="85.8" y="171">SWCLK</text>
<text x="86.1" y="173.6">SWDIO</text>
<text x="121.8" y="171.8">R44</text>
<text x="43.7" y="176.1">CMD/SDI</text>
<text x="43.7" y="178.7">~{DET}</text>
<text x="51.6" y="175">Conn_SWD_TagConnect_Custom</text>
<text x="88" y="176.1">SWO</text>
<text x="89.8" y="179.9">TX</text>
<text x="121.9" y="175.6">300</text>
<text x="134.6" y="174.9">BZ1</text>
<text x="134.6" y="177.4">Buzzer</text>
<text x="29.8" y="183.7">R51</text>
<text x="29.8" y="181.2">47K</text>
<text x="43.7" y="181.2">SHIELD</text>
<text x="43.7" y="183.7">VSS</text>
<text x="86" y="182.4" transform="rotate(-90 86 182.4)">GND</text>
<text x="89.5" y="182.5">RX</text>
<text x="126.2" y="185">GND</text>
<text x="37.3" y="190.1">GND</text>
<text x="45.5" y="186.3">microSD</text>
<text x="83.1" y="192.6">GND</text>
</g>
<g font-size="1.8" fill="#a90000">
<text x="262.8" y="31.5">1</text>
<text x="262.8" y="34">2</text>
<text x="262.8" y="36.6">3</text>
<text x="262.8" y="39.1">4</text>
<text x="262.8" y="41.7">5</text>
<text x="262.8" y="44.2">6</text>
<text x="262.8" y="46.7">7</text>
<text x="262.8" y="49.3">8</text>
<text x="262.8" y="51.8">9</text>
<text x="262.2" y="54.4">10</text>
<text x="262.2" y="56.9">11</text>
<text x="262.2" y="59.4">12</text>
<text x="262.2" y="62">13</text>
<text x="262.2" y="64.5">14</text>
<text x="262.2" y="67.1">15</text>
<text x="262.2" y="69.6">16</text>
<text x="262.2" y="72.1">17</text>
<text x="262.2" y="74.7">18</text>
<text x="262.2" y="77.2">19</text>
<text x="262.2" y="79.8">20</text>
<text x="262.2" y="82.3">21</text>
<text x="262.2" y="84.8">22</text>
<text x="262.2" y="87.4">23</text>
<text x="262.2" y="89.9">24</text>
<text x="262.2" y="92.5">25</text>
<text x="262.2" y="95">26</text>
<text x="262.2" y="97.5">27</text>
<text x="262.2" y="100.1">28</text>
<text x="262.2" y="102.6">29</text>
<text x="262.2" y="105.2">30</text>
<text x="262.2" y="107.7">31</text>
<text x="262.2" y="110.2">32</text>
<text x="262.2" y="112.8">33</text>
<text x="262.2" y="115.3">34</text>
<text x="262.2" y="117.9">35</text>
<text x="262.2" y="120.4">36</text>
<text x="262.2" y="122.9">37</text>
<text x="262.2" y="125.5">38</text>
<text x="262.2" y="128">39</text>
<text x="262.2" y="130.6">40</text>
<text x="267.7" y="148" transform="rotate(-90 267.7 148)">3</text>
<text x="260.9" y="150.9">1</text>
<text x="267.7" y="155.6" transform="rotate(-90 267.7 155.6)">2</text>
<text x="41.2" y="159.8">4</text>
<text x="84.8" y="162" transform="rotate(-90 84.8 162)">1</text>
<text x="41.2" y="164.8">1</text>
<text x="41.2" y="167.4">8</text>
<text x="41.2" y="162.3">2</text>
<text x="93.3" y="164.8">3</text>
<text x="41.2" y="169.9">7</text>
<text x="41.2" y="172.5">5</text>
<text x="93.3" y="169.9">4</text>
<text x="93.3" y="172.5">2</text>
<text x="128.8" y="172.5">1</text>
<text x="41.2" y="175">3</text>
<text x="41.2" y="177.5">9</text>
<text x="93.3" y="175">6</text>
<text x="93.3" y="178.8">7</text>
<text x="128.8" y="177.5">2</text>
<text x="40.6" y="180.1">10</text>
<text x="41.2" y="182.6">6</text>
<text x="84.8" y="184.9" transform="rotate(-90 84.8 184.9)">5</text>
<text x="93.3" y="181.4">8</text>
</g>
<g font-size="1.4" fill="#006464">
<text x="149" y="33.8">VDD_P</text>
<text x="135.6" y="41.4">~{RESET}</text>
<text x="147.5" y="36.3">VDD_I2C</text>
<text x="151.3" y="41.4">~{INT}</text>
<text x="54.4" y="46.5">EN</text>
<text x="69.6" y="43.9">3V3</text>
<text x="135.6" y="46.5">SCL</text>
<text x="54.4" y="51.5">RXD0</text>
<text x="68.9" y="49">IO15</text>
<text x="68.9" y="51.5">IO16</text>
<text x="135.6" y="49">SDA</text>
<text x="135.6" y="51.5">ADDR</text>
<text x="54.4" y="54.1">TXD0</text>
<text x="54.4" y="59.2">IO0</text>
<text x="68.9" y="54.1">IO17</text>
<text x="68.9" y="56.6">IO18</text>
<text x="68.9" y="59.2">IO19</text>
<text x="135.6" y="56.6">P0_0</text>
<text x="135.6" y="59.2">P0_1</text>
<text x="149.9" y="56.6">P1_0</text>
<text x="149.9" y="59.2">P1_1</text>
<text x="54.4" y="61.7">IO1</text>
<text x="54.4" y="64.2">IO2</text>
<text x="68.9" y="61.7">IO20</text>
<text x="68.9" y="64.2">IO21</text>
<text x="135.6" y="61.7">P0_2</text>
<text x="135.6" y="64.2">P0_3</text>
<text x="149.9" y="61.7">P1_2</text>
<text x="149.9" y="64.2">P1_3</text>
<text x="54.4" y="66.8">IO3</text>
<text x="54.4" y="69.3">IO4</text>
<text x="54.4" y="71.9">IO5</text>
<text x="68.9" y="66.8">IO35</text>
<text x="68.9" y="69.3">IO36</text>
<text x="68.9" y="71.9">IO37</text>
<text x="135.6" y="66.8">P0_4</text>
<text x="135.6" y="69.3">P0_5</text>
<text x="135.6" y="71.9">P0_6</text>
<text x="149.9" y="66.8">P1_4</text>
<text x="149.9" y="69.3">P1_5</text>
<text x="149.9" y="71.9">P1_6</text>
<text x="54.4" y="74.4">IO6</text>
<text x="54.4" y="76.9">IO7</text>
<text x="68.9" y="74.4">IO38</text>
<text x="68.9" y="76.9">IO39</text>
<text x="135.6" y="74.4">P0_7</text>
<text x="149.9" y="74.4">P1_7</text>
<text x="54.4" y="79.5">IO8</text>
<text x="54.4" y="82">IO9</text>
<text x="68.9" y="79.5">IO40</text>
<text x="68.9" y="82">IO41</text>
<text x="150.9" y="82">VSS</text>
<text x="151.5" y="79.5">MC</text>
<text x="54.4" y="84.6">IO10</text>
<text x="54.4" y="87.1">IO11</text>
<text x="54.4" y="89.6">IO12</text>
<text x="68.9" y="84.6">IO42</text>
<text x="68.9" y="87.1">IO45</text>
<text x="68.9" y="89.6">IO46</text>
<text x="54.4" y="92.2">IO13</text>
<text x="54.4" y="94.7">IO14</text>
<text x="68.9" y="92.2">IO47</text>
<text x="68.9" y="94.7">IO48</text>
<text x="69.3" y="99.8">GND</text>
<text x="147.5" y="99.8">VDD_I2C</text>
<text x="149" y="97.3">VDD_P</text>
<text x="66.8" y="102.3">GND__1</text>
<text x="66.8" y="104.9">GND__2</text>
<text x="135.6" y="104.9">~{RESET}</text>
<text x="151.3" y="104.9">~{INT}</text>
<text x="135.6" y="110">SCL</text>
<text x="135.6" y="112.5">SDA</text>
<text x="135.6" y="115">ADDR</text>
<text x="135.6" y="120.1">P0_0</text>
<text x="135.6" y="122.7">P0_1</text>
<text x="135.6" y="125.2">P0_2</text>
<text x="149.9" y="120.1">P1_0</text>
<text x="149.9" y="122.7">P1_1</text>
<text x="149.9" y="125.2">P1_2</text>
<text x="135.6" y="127.7">P0_3</text>
<text x="135.6" y="130.3">P0_4</text>
<text x="149.9" y="127.7">P1_3</text>
<text x="149.9" y="130.3">P1_4</text>
<text x="135.6" y="132.8">P0_5</text>
<text x="135.6" y="135.4">P0_6</text>
<text x="135.6" y="137.9">P0_7</text>
<text x="149.9" y="132.8">P1_5</text>
<text x="149.9" y="135.4">P1_6</text>
<text x="149.9" y="137.9">P1_7</text>
<text x="151.5" y="143">MC</text>
<text x="150.9" y="145.5">VSS</text>
</g>
<g font-size="1.4" fill="#a90000">
<text x="156.4" y="32.8">21</text>
<text x="156.4" y="35.3">23</text>
<text x="131" y="40.4">24</text>
<text x="156.4" y="40.4">22</text>
<text x="50.2" y="45.5">3</text>
<text x="75.6" y="42.9">2</text>
<text x="131" y="45.5">19</text>
<text x="49.7" y="50.5">36</text>
<text x="49.7" y="53.1">37</text>
<text x="75.1" y="53.1">10</text>
<text x="75.6" y="48">8</text>
<text x="75.6" y="50.5">9</text>
<text x="131" y="48">20</text>
<text x="131" y="50.5">18</text>
<text x="49.7" y="58.2">27</text>
<text x="75.1" y="55.6">11</text>
<text x="75.1" y="58.2">13</text>
<text x="131.5" y="55.6">1</text>
<text x="131.5" y="58.2">2</text>
<text x="156.4" y="55.6">10</text>
<text x="156.4" y="58.2">11</text>
<text x="49.7" y="60.7">39</text>
<text x="49.7" y="63.2">38</text>
<text x="49.7" y="65.8">15</text>
<text x="75.1" y="60.7">14</text>
<text x="75.1" y="63.2">23</text>
<text x="75.1" y="65.8">28</text>
<text x="131.5" y="60.7">3</text>
<text x="131.5" y="63.2">4</text>
<text x="131.5" y="65.8">5</text>
<text x="156.4" y="60.7">12</text>
<text x="156.4" y="63.2">13</text>
<text x="156.4" y="65.8">14</text>
<text x="50.2" y="68.3">4</text>
<text x="50.2" y="70.9">5</text>
<text x="75.1" y="68.3">29</text>
<text x="75.1" y="70.9">30</text>
<text x="131.5" y="68.3">6</text>
<text x="131.5" y="70.9">7</text>
<text x="156.4" y="68.3">15</text>
<text x="156.4" y="70.9">16</text>
<text x="50.2" y="73.4">6</text>
<text x="50.2" y="75.9">7</text>
<text x="75.1" y="73.4">31</text>
<text x="75.1" y="75.9">32</text>
<text x="131.5" y="73.4">8</text>
<text x="156.4" y="73.4">17</text>
<text x="49.7" y="78.5">12</text>
<text x="49.7" y="81">17</text>
<text x="49.7" y="83.6">18</text>
<text x="75.1" y="78.5">33</text>
<text x="75.1" y="81">34</text>
<text x="75.1" y="83.6">35</text>
<text x="156.4" y="78.5">25</text>
<text x="156.9" y="81">9</text>
<text x="49.7" y="86.1">19</text>
<text x="49.7" y="88.6">20</text>
<text x="75.1" y="86.1">26</text>
<text x="75.1" y="88.6">16</text>
<text x="49.7" y="91.2">21</text>
<text x="49.7" y="93.7">22</text>
<text x="75.1" y="91.2">24</text>
<text x="75.1" y="93.7">25</text>
<text x="75.1" y="101.3">40</text>
<text x="75.6" y="98.8">1</text>
<text x="156.4" y="96.3">21</text>
<text x="156.4" y="98.8">23</text>
<text x="75.1" y="103.9">41</text>
<text x="131" y="103.9">24</text>
<text x="156.4" y="103.9">22</text>
<text x="131" y="109">19</text>
<text x="131" y="111.5">20</text>
<text x="131" y="114">18</text>
<text x="131.5" y="119.1">1</text>
<text x="156.4" y="119.1">10</text>
<text x="131.5" y="121.7">2</text>
<text x="131.5" y="124.2">3</text>
<text x="156.4" y="121.7">11</text>
<text x="156.4" y="124.2">12</text>
<text x="131.5" y="126.7">4</text>
<text x="131.5" y="129.3">5</text>
<text x="131.5" y="131.8">6</text>
<text x="156.4" y="126.7">13</text>
<text x="156.4" y="129.3">14</text>
<text x="156.4" y="131.8">15</text>
<text x="131.5" y="134.4">7</text>
<text x="131.5" y="136.9">8</text>
<text x="156.4" y="134.4">16</text>
<text x="156.4" y="136.9">17</text>
<text x="156.4" y="142">25</text>
<text x="156.9" y="144.5">9</text>
</g>
</svg>
